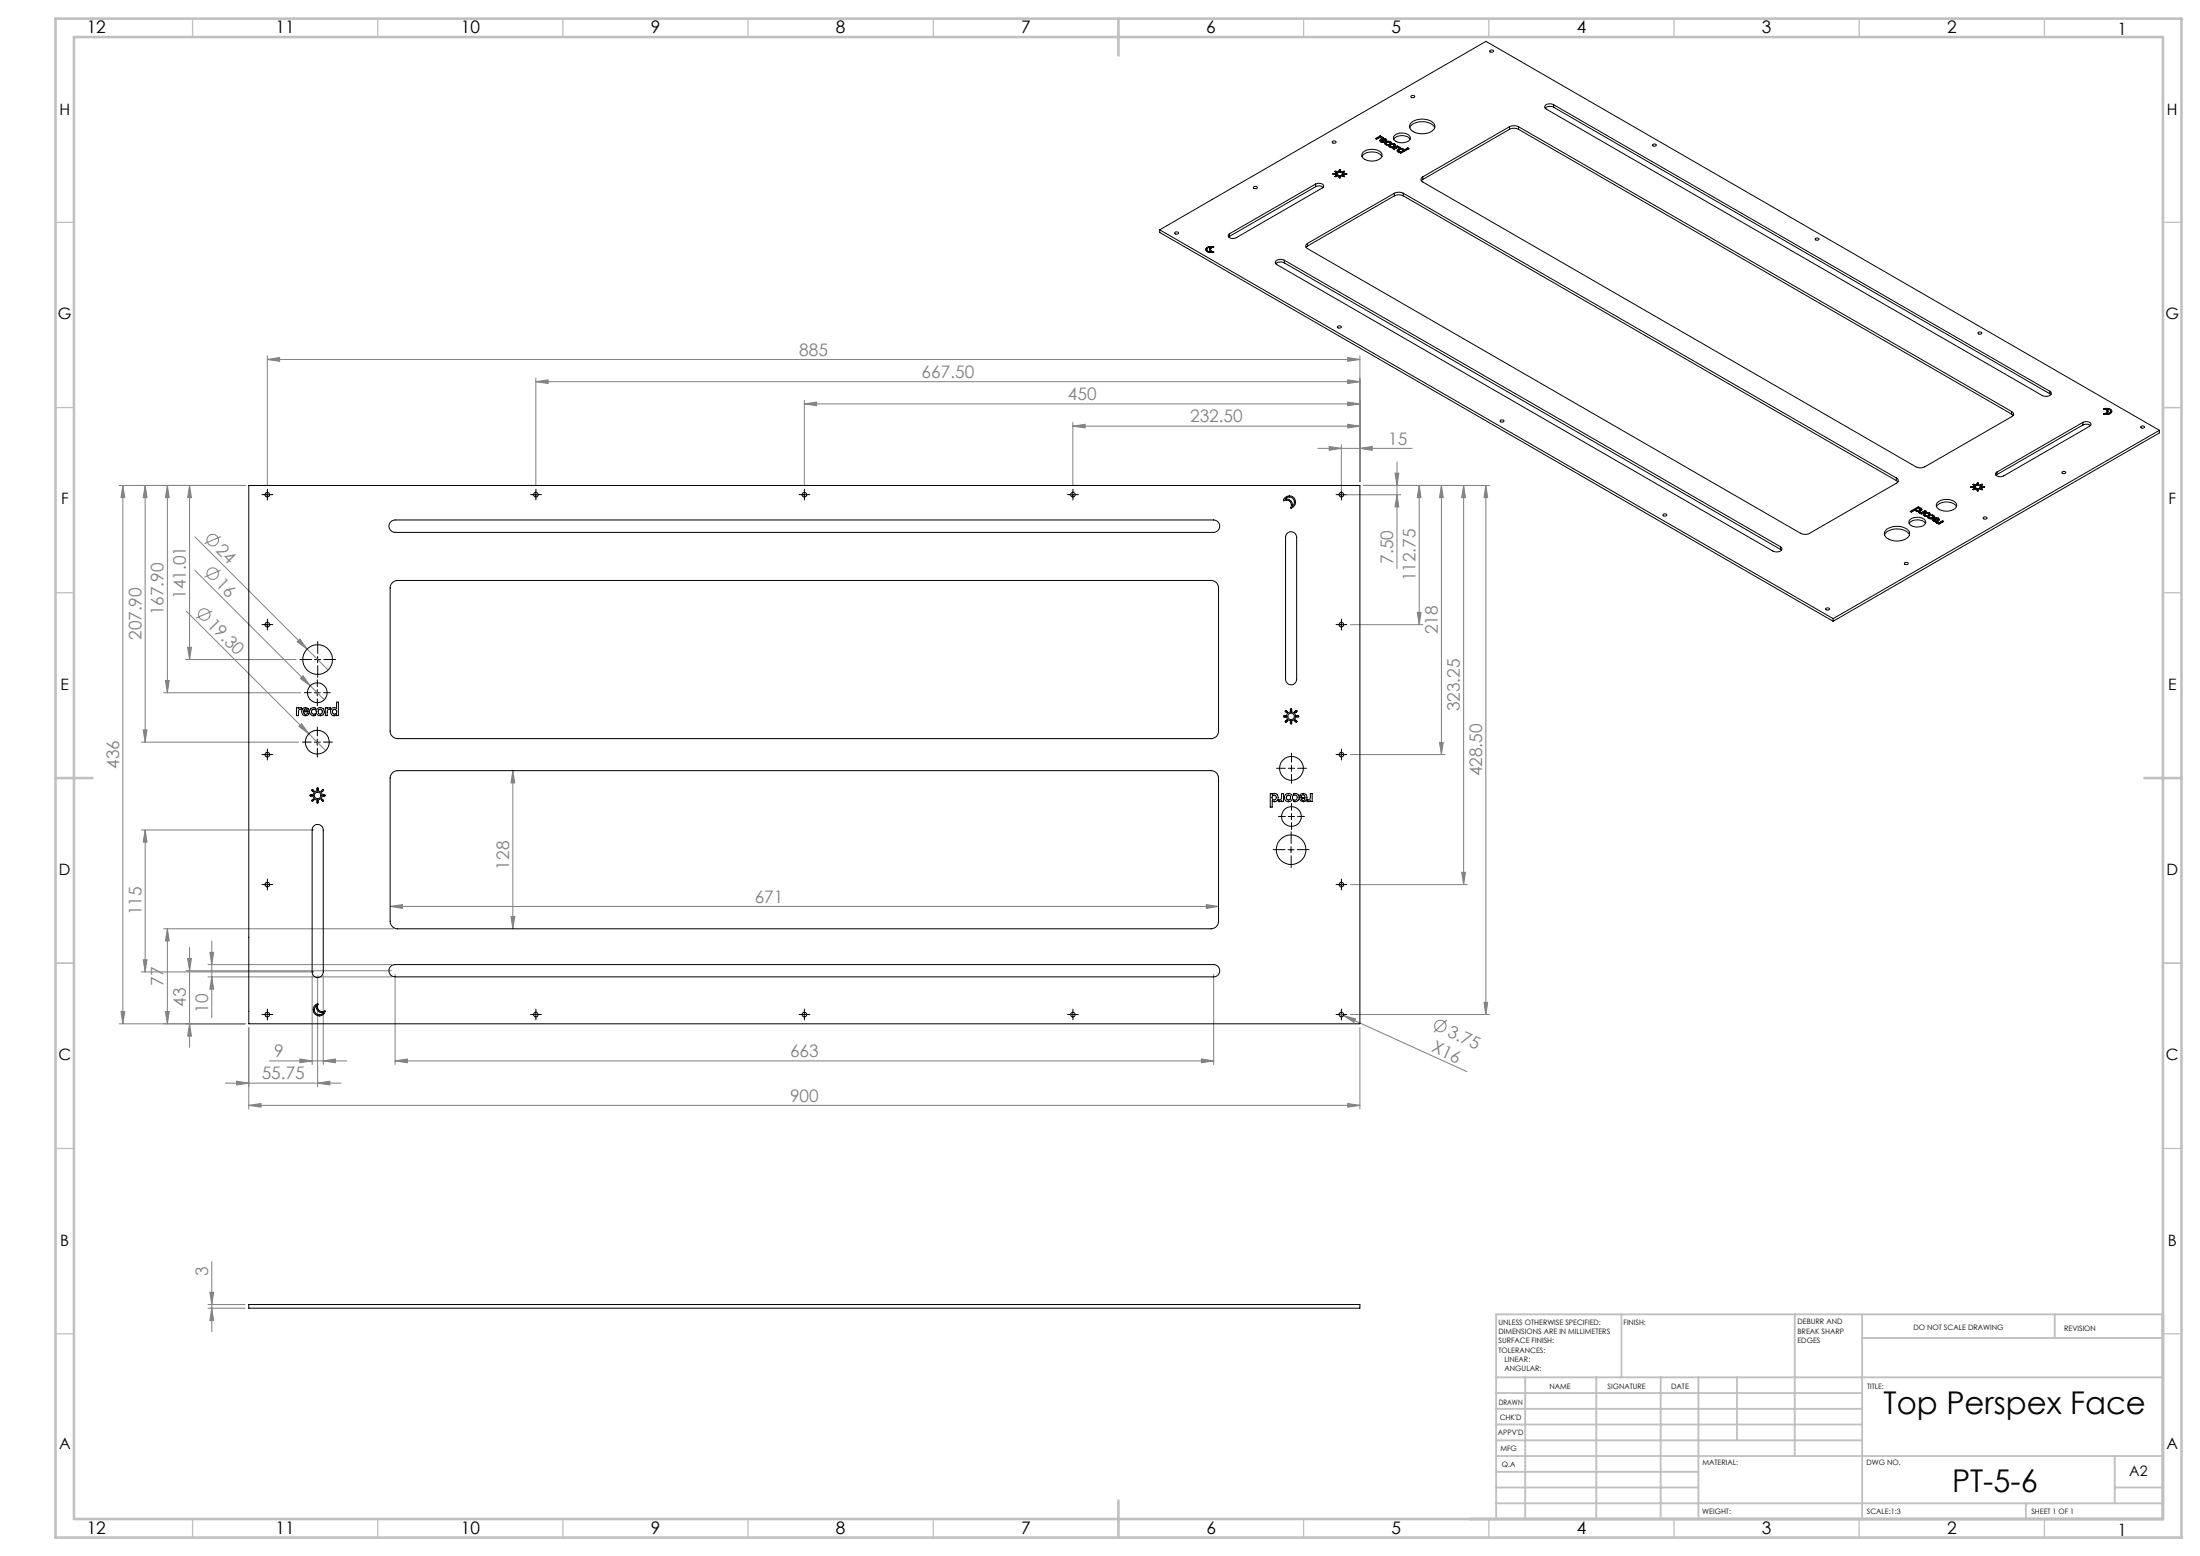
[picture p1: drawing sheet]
<svg xmlns="http://www.w3.org/2000/svg" width="594mm" height="420mm" viewBox="0 0 594 420" stroke-linecap="round" stroke-linejoin="round" font-family="sans-serif">
<g fill="none" stroke="#808080" stroke-width=".27">
<path d="M72.2 97l3.3-.5v1zM72.2 96v35.1M72.2 97h295M363.9 96.5l3.3 .5-3.3 .5zM367.2 96v34M144.7 103l3.3-.5v1zM144.7 102v29.1M144.7 103h222.5M217.2 109l3.3-.5v1zM217.2 108v23.1M217.2 109h150M289.7 115l3.3-.5v1z"/>
<path d="M289.7 114v17.1M289.7 115h77.5M363.9 114.5l3.3 .5-3.3 .5zM363.9 108.5l3.3 .5-3.3 .5zM363.9 102.5l3.3 .5-3.3 .5zM32.2 131h34M33.2 131l.5 3.3h-1zM33.2 131v145.3M39.2 131l.5 3.3h-1zM39.2 131v69.3M45.2 131l.5 3.3h-1zM45.2 131v56"/>
<path d="M51.2 131l.5 3.3h-1zM51.2 131v47M355.8 121h25.5M358.9 120.5l3.3 .5-3.3 .5zM362.2 120v12.5M363.2 133.5h15M367.2 121l3.3-.5v1zM368.2 131h34M376.7 127.7h1l-.5 3.3zM377.2 133.5l.5 3.3h-1zM377.2 124.7v28.8M383.2 131l.5 3.3h-1z"/>
<path d="M383.2 131v37.6M389.2 131l.5 3.3h-1zM389.2 131v72.7M395.2 131l.5 3.3h-1zM395.2 131v107.8M401.2 131l.5 3.3h-1zM401.2 131v142.8M52.6 154l31.2 31.1M52.6 144.9l36 36M59.6 144.8l-4.4 1.9M59.6 153.9l-4.4 1.9M50.2 178h29.7"/>
<path d="M50.3 165l37.6 37.6M50.7 174.7h1l-.5 3.3zM57.3 164.9l-4.3 1.9M80.2 173.2l.8-.7 1.9 2.7zM364.6 168.6h19.6M382.7 165.3h1l-.5 3.3zM38.7 197h1l-.5 3.3zM44.2 187h37M44.7 183.7h1l-.5 3.3zM81.4 195.4l2 2.7-2.7-2zM81.8 182.4l2 2.7-2.7-2zM83.8 185.1l3.8 3.8"/>
<path d="M38.2 200.3h42.4M138.5 208l.5 3.3h-1zM138.5 208v42.7M364.6 203.7h25.6M388.7 200.4h1l-.5 3.3zM38.2 224h46.6M39.2 224l.5 3.3h-1zM39.2 224v38.3M364.6 238.8h31.6M394.7 235.5h1l-.5 3.3zM38.7 259.1h1l-.5 3.2zM44.2 250.7h62.1"/>
<path d="M45.2 250.7l.5 3.3h-1zM45.2 250.7v25.6M50.7 258.7h1l-.5 3.3zM51.2 255.7v27M56.7 257.1h1l-.5 3.3zM57.2 254v20.7M105.3 244.7l3.4-.5v1zM105.3 244.7h223.7M138 247.4h1l-.5 3.3zM325.7 244.2l3.3 .5-3.3 .5zM32.2 276.3h34M32.7 273.1h1l-.5 3.2z"/>
<path d="M38.2 262.3h46.6M44.7 273.1h1l-.5 3.2zM50.2 262h55.5M51.2 276.3l.5 3.4h-1zM56.2 260.4h49.5M56.2 263.7h49.5M57.2 263.7l.5 3.3h-1zM67.2 277.4v21.9M84.3 263.4v24M85.8 263.4v30M87.3 263.4v24M106.7 263v24.4"/>
<path d="M327.7 263v24.4M361.6 273.6l34.5 15.7M362.8 274.1l3.2 .9-.5 1zM364.6 273.8h37.6M367.2 277.4v21.9M390.6 275.3l-3.4 3.3M400.7 270.6h1l-.5 3.2zM60.8 292.4h31.3M63.9 291.8l3.3 .6-3.3 .5zM67.2 298.4l3.3-.5v1zM67.2 298.4h300M72.7 286.4h20.9"/>
<path d="M81 285.8l3.3 .6-3.3 .5zM85.8 292.4l3.3-.6v1.1zM87.3 286.4l3.3-.6v1.1zM106.7 286.4l3.3-.6v1.1zM106.7 286.4h221M324.4 285.8l3.3 .6-3.3 .5zM363.9 297.9l3.3 .5-3.3 .5zM56.2 353.1h10M56.2 352.1h10M56.7 348.8h1l-.5 3.3zM57.2 353.1l.5 3.3h-1zM57.2 340.6v18.9"/>
<circle cx="57.4" cy="145.8" r="1.55"/>
<circle cx="57.4" cy="154.8" r="1.56"/>
<circle cx="55.1" cy="165.9" r="1.55"/>
<circle cx="388.9" cy="276.9" r="1.56"/>
</g>
<g fill="none" stroke="#000" stroke-width=".27" stroke-dasharray="15.2 1.3 1.3 1.3">
<path d="M71.4 133.5h-.7M72.2 132.7v-.6M72.2 134.3v.7M73 133.5h.7M143.9 133.5h-.7M144.7 132.7v-.6M144.7 134.3v.7M145.5 133.5h.7M216.4 133.5h-.7M217.2 132.7v-.6M217.2 134.3v.7M218 133.5h.7"/>
<path d="M288.9 133.5h-.7M289.7 132.7v-.6M289.7 134.3v.7M290.5 133.5h.7M361.4 133.5h-.7M362.2 132.7v-.6M362.2 134.3v.7M363 133.5h.7M71.4 168.6h-.7M72.2 167.8v-.7M72.2 169.4v.7M73 168.6h.7"/>
<path d="M84.1 178h-3.2M85.8 176.3v-3.1M85.8 179.7v3.1M87.4 178h3.2M361.4 168.6h-.7M362.2 167.8v-.7M362.2 169.4v.7M363 168.6h.7M84 187h-1.8M85.7 185.3v-1.8M85.7 188.6v1.9M85.7 198.6v-2.3"/>
<path d="M87.4 187h1.8M71.4 203.7h-.7M72.2 202.8v-.6M72.2 204.5v.6M73 203.7h.7M84 200.3h-2.4M85.7 202v2.4M87.4 200.3h2.3M347 207.4h-2.3M348.7 218.7v-1.8M348.7 205.7v-2.4M348.7 209v2.4"/>
<path d="M350.4 207.4h2.4M361.4 203.7h-.7M362.2 202.8v-.6M362.2 204.5v.6M363 203.7h.7M71.4 238.8h-.7M72.2 237.9v-.6M72.2 239.6v.6M73 238.8h.7M346.9 229.3h-3.1M347 220.4h-1.8M348.6 227.7v-3.2"/>
<path d="M348.6 231v3.2M348.7 222v1.9M350.3 229.3h3.1M350.4 220.4h1.8M361.4 238.8h-.7M362.2 237.9v-.6M362.2 239.6v.6M363 238.8h.7M71.4 273.8h-.7M72.2 273v-.6M72.2 274.7v.6M73 273.8h.7"/>
<path d="M143.9 273.8h-.7M144.7 273v-.6M144.7 274.7v.6M145.5 273.8h.7M216.4 273.8h-.7M217.2 273v-.6M217.2 274.7v.6M218 273.8h.7M288.9 273.8h-.7M289.7 273v-.6M289.7 274.7v.6M290.5 273.8h.7"/>
<path d="M361.4 273.8h-.7M362.2 273v-.6M362.2 274.7v.6M363 273.8h.7"/>
</g>
<g fill="none" stroke="#000" stroke-width=".27">
<path d="M71.3 133.5h1.7M72.2 132.7v1.7M143.8 133.5h1.7M144.7 132.7v1.7M216.4 133.5h1.6M217.2 132.7v1.7M288.9 133.5h1.6M289.7 132.7v1.7M361.4 133.5h1.6M362.2 132.7v1.7M71.3 168.6h1.7M72.2 167.8v1.7"/>
<path d="M84.9 178h1.7M85.8 177.2v1.7M361.4 168.6h1.6M362.2 167.8v1.7M84.8 187h1.7M85.7 186.1v1.7M85.7 199.5v1.7M71.3 203.7h1.7M72.2 202.9v1.6M84.8 200.3h1.7M347.8 207.4h1.7M348.7 206.6v1.6"/>
<path d="M348.7 219.6v1.6M361.4 203.7h1.6M362.2 202.9v1.6M71.3 238.8h1.7M72.2 237.9v1.7M347.8 229.4h1.6M347.8 220.4h1.7M348.6 228.5v1.7M361.4 238.8h1.6M362.2 237.9v1.7M71.3 273.8h1.7M72.2 273v1.7"/>
<path d="M143.8 273.8h1.7M144.7 273v1.7M216.4 273.8h1.6M217.2 273v1.7M288.9 273.8h1.6M289.7 273v1.7M361.4 273.8h1.6M362.2 273v1.7"/>
</g>
<g fill="none" stroke="#c0c0c0" stroke-width=".35">
<path d="M52 5v5M102 5v5M152 5v5M202 5v5M252 5v5M352 5v5M402 5v5M452 5v5M502 5v5M552 5v5M15 60h5M584 60h5"/>
<path d="M15 110h5M584 110h5M15 160h5M584 160h5M15 260h5M584 260h5M15 310h5M584 310h5M15 360h5M584 360h5M52 410v5M102 410v5"/>
<path d="M152 410v5M202 410v5M252 410v5M352 410v5M402 410v5M452 410v5M502 410v5M552 410v5"/>
</g>
<g fill="none" stroke="#c0c0c0" stroke-width=".5">
<path d="M437.8 354.8v17M484.6 354.8v38.2M502.8 354.8v55.2M554.8 354.8v6.4M584 354.8h-180v55.2M404 371.8h180M404 376h98.8M411.8 371.8v38.2M431 371.8v38.2M448.4 371.8v38.2M458.6 371.8v38.2M469 371.8v17"/>
<path d="M502.8 361.2h81.2M404 388.8h98.8M404 384.5h98.8M404 380.3h98.8M404 397.3h54.6M404 393h180M571 393v12.8M404 405.8h180M404 401.5h54.6M547 405.8v4.2M571 401.5h13"/>
</g>
<path d="M15 5h574v410h-574zM20 10h564v400h-564zM302 5v10M15 210h10M579 210h10M302 405v10" fill="none" stroke="#c0c0c0" stroke-width=".7"/>
<g fill="#808080">
<path d="M80.2 173.2l.8-.7 1.9 2.7z"/>
<path d="M362.8 274.1l3.2 .9-.5 1z"/>
<path d="M81.8 182.4l-.7 .7 2.7 2zM81.4 195.4l-.7 .7 2.7 2z"/>
<path d="M367.2 121l3.3-.5v1zM358.9 120.5l3.3 .5-3.3 .5zM363.9 114.5l3.3 .5-3.3 .5zM289.7 115l3.3-.5v1zM363.9 108.5l3.3 .5-3.3 .5zM217.2 109l3.3-.5v1zM363.9 102.5l3.3 .5-3.3 .5zM144.7 103l3.3-.5v1zM363.9 96.5l3.3 .5-3.3 .5zM72.2 97l3.3-.5v1z"/>
<path d="M67.2 298.4l3.3-.5v1zM363.9 297.9l3.3 .5-3.3 .5zM106.7 286.4l3.3-.6v1.1zM324.4 285.8l3.3 .6-3.3 .5z"/>
<path d="M33.2 131l.5 3.3h-1zM32.7 273.1h1l-.5 3.2z"/>
<path d="M38.7 259.1h1l-.5 3.2zM39.2 224l.5 3.3h-1zM51.2 276.3l.5 3.4h-1zM50.7 258.7h1l-.5 3.3zM44.7 273.1h1l-.5 3.2zM45.2 250.7l.5 3.3h-1zM57.2 353.1l.5 3.3h-1zM56.7 348.8h1l-.5 3.3z"/>
<path d="M56.7 257.1h1l-.5 3.3zM57.2 263.7l.5 3.3h-1zM376.7 127.7h1l-.5 3.3zM377.2 133.5l.5 3.3h-1zM383.2 131l.5 3.3h-1zM382.7 165.3h1l-.5 3.3zM389.2 131l.5 3.3h-1zM388.7 200.4h1l-.5 3.3zM395.2 131l.5 3.3h-1zM394.7 235.5h1l-.5 3.3zM401.2 131l.5 3.3h-1zM400.7 270.6h1l-.5 3.2zM51.2 131l.5 3.3h-1zM50.7 174.7h1l-.5 3.3zM45.2 131l.5 3.3h-1zM44.7 183.7h1l-.5 3.3zM39.2 131l.5 3.3h-1zM38.7 197h1l-.5 3.3z"/>
<path d="M138.5 208l.5 3.3h-1zM138 247.4h1l-.5 3.3z"/>
<path d="M63.9 291.8l3.3 .6-3.3 .5zM85.8 292.4l3.3-.6v1.1z"/>
<path d="M105.3 244.7l3.4-.5v1zM325.7 244.2l3.3 .5-3.3 .5z"/>
<path d="M81 285.8l3.3 .6-3.3 .5zM87.3 286.4l3.3-.6v1.1z"/>
</g>
<g fill="none" stroke="#000" stroke-width=".27">
<path d="M402.2 13.7a.56 .56 0 0 1 .6-.2 .56 .56 0 0 1 .4 .4 .54 .54 0 0 1-.6 .2 .54 .54 0 0 1-.4-.4zM359.8 38.1l.6-.1 .3 .2a.5 .5 0 0 1-.5 .4 .5 .5 0 0 1-.5-.4zM372.6 36.7l-1.2 .7 .3 .2 .7-.4 .8 .1 .3-.1-.1-.1M372.6 36.7l.4 .1-.2 .2M372.6 36.9l-1 .6M372.6 36.9l.2 .1M372.6 36.7v.2M372.8 37l.6 .1M372.8 37v.1M372.9 37.6l-.3 .2v.4l.7 .3 .5-.1-.3-.2M372.9 37.8l-.3 .2M372.9 37.6v.2"/>
<path d="M372.9 38l.1 .2M372.9 38l.1 .4v-.2M373 38.2h.5M373 37.2h.3M373.3 37.7l.6-.1 .2 .2M373.3 37.7l.6 .3M373.3 37.7v.2M373.4 37.1v.1M373.5 37.3l.7 .2M373.5 37.3l-.6 .3M373.5 37.3v.3l-.6 .2M373.5 38.2v.2"/>
<path d="M374.1 37.7h.1M374.1 37.8l-.2 .4v-.2M374.1 37.8l-.2 .2M374.2 38.3l-.3 .2a.54 .54 0 0 0 .3 .6 .54 .54 0 0 0 .6-.1l-.4-.1M374.2 37.5l.2 .4-.3 .4-.9-.5-.3 .2M374.2 38.5l-.3 .3M374.2 37.7l.1 .2M374.2 37.5v.2M374.2 38.3v.2M374.3 38.7l.1 .2M374.3 38.7l.1 .5v-.3M374.8 38.1l-.6 .2"/>
<path d="M374.8 38.1l.7 .2M374.8 38.1v.3l-.6 .1M375.1 38.4l.4 .1M375.2 38.9l-.3 .4a1.12 1.12 0 0 0 2 0l-.3-.4M375.2 39.1l-.2 .3M375.2 38.9v.2M375.4 39.6l.1 .2M375.4 39.3l.1 .2M375.4 39.3v.3M375.5 38.3l.2 .2-.3 .1a.65 .65 0 0 0-1.1 .1M375.5 38.5l.1 .1M375.5 38.3v.2"/>
<path d="M375.5 39.8h.3M375.5 39.5l.3 .1M375.5 39.5v.3M375.8 39.6v.2M375.9 38.7l.7 .2M375.9 38.7l-.7 .2M375.9 39l-.7 .1M375.9 39h.2M375.9 38.7v.3M375.9 39a.31 .31 0 0 1 .5 0 .31 .31 0 0 1-.2 .5M375.9 39l-.5 .3M376.1 39l.5 .1"/>
<path d="M376.2 39.7l-.4 .1M376.2 39.5l-.4 .1M376.2 39.5v.2M376.3 37.6a2.96 2.96 0 0 1 4.4 0M376.4 39.5l-.2 .2M376.4 39.5h.1M376.4 39.2v.3M376.5 36.6a3.1 3.1 0 0 1 4.2 .3 1.31 1.31 0 0 1-1.5 1.6 2.55 2.55 0 0 1-3-1.1zM376.6 39.1l.2 .3M376.6 38.9v.2M377.4 39.4l-1.3 .7 .3 .2 .9-.5 .5 .1M377.4 39.4l.1 .3"/>
<path d="M377.4 39.6l-1.1 .7M377.4 39.6l.1 .1M377.4 39.4v.2M377.5 39.7l.6 .1M377.5 39.7v.1M377.8 39.9l.2 .1M378.1 39.8l.1 .1h-.4M378.1 39.8v.1M380.1 39.9l.3 .2-2.2 1.3-.2-.3M380.1 39.9l-1 .6M380.1 39.9v.3M380.6 34.5a4 4 0 0 1 4.8-1.5l1.4 .7 .6 .8"/>
<path d="M380.9 33.3a4.6 4.6 0 0 1 6.4 .3 1.94 1.94 0 0 1-1.9 2.3 4.3 4.3 0 0 1-4.7-1.3 1.2 1.2 0 0 1 .2-1.3zM381 25.9a.56 .56 0 0 1 .5-.1 .56 .56 0 0 1 .5 .4 .54 .54 0 0 1-.6 .2 .54 .54 0 0 1-.4-.5zM407.6 34.2a2.77 2.77 0 0 1 2.4 0M407.6 34.9a2.77 2.77 0 0 1 2.4 0M407.6 34.2l-23.5 13.5M407.6 34.2v.7M407.6 34.9l-23.5 13.6M410 34.2l133.1 76.9M410 34.2v.7M410 34.9l133.1 76.9M419.5 28.3a1.77 1.77 0 0 0-2.4 .5l.4 .6 133.9 77.4a1.79 1.79 0 0 0 2.5-.6l-.5-.6M419.5 28.9l-1.5-.1-.8 .4"/>
<path d="M419.5 28.3l133.9 77.3M419.5 28.3v.6M419.5 28.9l133.9 77.4M446.2 39a.57 .57 0 0 1 1 .3 .54 .54 0 0 1-.6 .2 .54 .54 0 0 1-.4-.5zM338.6 50.4l.6-.1 .2 .2a.5 .5 0 0 1-.5 .4 .5 .5 0 0 1-.4-.4zM355.2 49.7a1.6 1.6 0 0 1 2.2 .4l-.4 .6-23.2 13.5a1.42 1.42 0 0 1-2.2-.7l.4-.4M355.2 50.4l1-.2 1.1 .4M355.2 49.7l-23.2 13.4M355.2 49.7v.7M355.2 50.4l-23.2 13.4M359.9 47h.5M359.9 46.9v.1"/>
<path d="M360 46.9h-.1M360 47h-.1M360 46.9h.3M360 47h.3M360 46.9v.1M360.3 46.9h.1M360.3 47h.1M360.3 46.9v.1M360.4 46.9v.1M360.5 47.6v.1M360.5 46.2l.4 .3M360.5 46.2h.2"/>
<path d="M360.5 46.2l.2 .1M360.7 47.4h.2M360.7 47.4l-.2 .2M360.7 46.2l.2 .2M360.7 47.5l-.2 .2M360.7 46.2v.1M360.7 47.4v.1M360.7 46.3l.2 .2M360.9 47.4l-.4 .3M360.9 46.4v.1M360.9 47.4l-.2 .1M361 46.5l-.3 .5a1.21 1.21 0 0 0 2.1-.1l-.3-.4"/>
<path d="M361 46.5l.7-.2 .8 .2M361 46.7l-.3 .4M361 46.7l.7-.2 .8 .2M361 46.9l.2 .5M361 46.5v.2M361.2 47.4h1.1M361.2 47.3l.6 .1 .5-.1M361.2 47.3l-.2-.3a.78 .78 0 0 1 .8-.5 .78 .78 0 0 1 .7 .6l-.2 .2M361.2 47.3v.1M361.6 46.1h.3M361.7 47.7v.3h.2v-.3M361.7 47.7h.2"/>
<path d="M361.7 45.9h.2M361.7 45.9l-.1 .2M361.7 47.9h-.1M361.7 47.9h.2M361.7 46l-.1 .1M361.7 46h.2M361.7 45.9v.1M361.7 47.7v.2M361.9 45.9v.2M361.9 47.9h.1M361.9 46v.1M361.9 45.9v.1"/>
<path d="M361.9 47.7v.2M362.3 47.3v.1M362.5 46.7l.3 .4M362.5 46.9l-.2 .5M362.5 46.5v.2M362.6 46.4v.1M362.6 47.4l.4 .3M362.6 47.4h.2M362.6 47.4l.2 .1M362.8 46.2h.2M362.8 46.2l-.2 .2M362.8 47.4l.2 .2"/>
<path d="M362.8 47.5l.2 .2M362.8 46.2v.1M362.8 47.4v.1M362.8 46.3l-.2 .2M363 46.2l-.4 .3M363 47.6v.1M363 46.2l-.2 .1M363.1 46.9v.1M363.1 47h.5M363.2 46.9h-.1M363.2 47h-.1M363.2 46.9h.3"/>
<path d="M363.2 47h.3M363.2 46.9v.1M363.5 46.9h.1M363.5 47h.1M363.5 46.9v.1M363.6 46.9v.1M367.7 42.2a3.5 3.5 0 0 1 5.4 0M368.1 41a3.7 3.7 0 0 1 5 .6 1.88 1.88 0 0 1-2.2 1.8 2.84 2.84 0 0 1-3.2-1.5zM376.5 52.2a2.69 2.69 0 0 1 2.4 0M376.5 52.9a2.69 2.69 0 0 1 2.4 0M376.5 52.2l-23.5 13.5M376.5 52.2v.7"/>
<path d="M376.5 52.9l-23.5 13.5M377.3 40.6l.2 .4 .5 .1M377.3 40.6v.1M377.6 40.3l-.3 .3M377.6 40.5l-.3 .4M377.6 40.3v.2M377.7 40.7l.1 .2M377.7 40.7a.55 .55 0 0 1 .5-.4 .55 .55 0 0 1 .5 .4l-.1 .1M377.7 40.7v.2M377.8 40.9v.2l-.1-.2M377.8 40.9l.4 .1M378 41.2h.2"/>
<path d="M378 41.1v.2M378.2 40.1l-.6 .2M378.2 40.1l.6 .1M378.2 40.3l-.6 .2M378.2 40.3l.6 .1M378.2 40.1v.2M378.2 41v.2M378.6 41.1l-.4 .1M378.6 40.8l-.4 .2M378.6 40.8v.3M378.8 40.6l-.2 .5M378.8 40.2l.3 .3"/>
<path d="M378.8 40.4l.3 .3M378.8 40.2v.2M378.9 52.2l133.1 76.8M378.9 52.2v.7M378.9 52.9l133.1 76.8M380.1 40.2l-1 .6v-.3M380.1 40.2h.1M384.1 47.7a.73 .73 0 0 0-.5 .7 .73 .73 0 0 0 .5 .7l133.2 76.9a2.76 2.76 0 0 0 2.4 0l23.4-13.5a.75 .75 0 0 0 .5-.7 .75 .75 0 0 0-.5-.7M384.1 48.5l-.3 .3M384.1 47.7v.8M313.1 62l181.8 105M313.1 62l88.1-50.8 181.8 105"/>
<path d="M313.1 62v.7l181.8 105M317.2 62.8a.48 .48 0 0 1 .6-.3 .48 .48 0 0 1 .3 .6h-.8zM325.8 67.3l.3 .7M326 66.8l-.5 .6a1.79 1.79 0 0 0 2.2 .7M326 66.9l-.4 .6M326 66.8v.1M326.1 68l.6 .1 .5-.1M326.1 67.8l1.1 .2M326.1 67.8v.2M326.8 67.3l.3 .6M327 66.9l-.4 .5M327 66.8a.75 .75 0 0 0 .1 1.2h.1"/>
<path d="M327 66.8v.1M327.1 67.8l.6 .2M327.1 67.9l.6 .2M327.1 67.8v.1M327.2 66.7l-.2 .2M327.2 66.7h-.6l-.7 .4-.1 .3 .3 .4M327.2 66.7l-.2 .1M327.7 68h.1M327.7 66.7l-.3 .1a.61 .61 0 0 0-.5 .8l.2 .2M327.7 66.6h.1M327.7 66.6h-1l-.7 .2M327.7 66.7h-1l-.7 .2"/>
<path d="M327.7 66.6v.1M327.7 68v.1M327.7 66.7h.1M332 63.1v.7M332 63.8l-.2 .2M346.8 70.3a1.71 1.71 0 0 0-2.5 .5l.4 .6 134 77.3a1.79 1.79 0 0 0 2.4-.5l-.4-.6M346.8 71l-1.1-.3-1.2 .5M346.8 70.3l133.9 77.3M346.8 70.3v.7M346.8 71l133.9 77.3M353 65.7a.75 .75 0 0 0-.5 .7 .75 .75 0 0 0 .5 .7l133.2 76.9a2.76 2.76 0 0 0 2.4 0l23.4-13.6a.73 .73 0 0 0 .6-.7 .73 .73 0 0 0-.6-.7M353 66.4l-.4 .4"/>
<path d="M353 65.7v.7M490.1 64.4a.56 .56 0 0 1 .6-.2 .56 .56 0 0 1 .4 .4 .54 .54 0 0 1-.6 .3 .54 .54 0 0 1-.4-.5zM361.1 88.1a.55 .55 0 0 1 .6-.2 .55 .55 0 0 1 .4 .5 .54 .54 0 0 1-.6 .2 .54 .54 0 0 1-.4-.5zM534.1 89.8a.56 .56 0 0 1 .5-.2 .56 .56 0 0 1 .5 .4 .54 .54 0 0 1-.6 .2 .54 .54 0 0 1-.4-.4zM405.2 113.4l.8 .1a.5 .5 0 0 1-.4 .4 .5 .5 0 0 1-.5-.4zM543.1 111.8l.4 .3M543.1 111.1v.7M553.4 106.3l.3 .2M553.4 105.6v.7M562.4 114a1.65 1.65 0 0 1 2.2 .5l-.4 .6-23.2 13.4a1.42 1.42 0 0 1-2.2-.7l.4-.4M562.4 114.7l1-.2 1 .4M562.4 114l-23.2 13.4"/>
<path d="M562.4 114v.7M562.4 114.7l-23.2 13.4M568 111.7l.1 .1M568 111.7h.1M568.1 110.4h.1M568.1 111.8h.1M568.1 110.3l.8-.1 .9 .3M568.1 110.3v.1M568.1 110.4l.8 .4 .1 .3-.4 .4M568.1 111.7h-.1M568.1 110.4l.8-.1 .9 .3M568.1 111.7v.1"/>
<path d="M568.6 111.5l-.5 .2M568.6 111.6l-.5 .2M568.6 110.4l.2 .2M568.6 110.4l.2 .1M568.6 110.4l.7 .1a.58 .58 0 0 1 .6 .8l-.3 .2M568.6 111.5v.1M568.8 110.6l.4 .6M568.8 110.5l.4 .6-.6 .6M568.8 110.5v.1M569 111l-.4 .6M569.6 111.6l-.4 .2h-.6v-.1M569.6 111.5l-1 .2"/>
<path d="M569.6 111.5v.1M569.8 110.5l.4 .5a1.51 1.51 0 0 1-2.1 .8M569.8 110.6l.4 .4M569.8 110.5v.1M569.9 111l-.3 .6M578 115.2a.54 .54 0 0 1 .6-.3 .54 .54 0 0 1 .4 .5 .56 .56 0 0 1-.6 .2 .56 .56 0 0 1-.4-.4zM583 116.2l-88.1 50.8M583 116.2v.7l-88.1 50.8M67.2 131h300v145.3h-300zM347 134.2a1.67 1.67 0 0 1 2.6 .5 1.67 1.67 0 0 1-1.1 2.4 1.43 1.43 0 0 0-.2-1.7 1.43 1.43 0 0 0-1.7-.3zM347.1 134.7h-.1a1.37 1.37 0 0 1 2.1-.1 1.37 1.37 0 0 1-.1 2v-.1a1.73 1.73 0 0 0-1.7-1.8zM449 138.9a.56 .56 0 0 1 .6-.2 .56 .56 0 0 1 .4 .4 .54 .54 0 0 1-.6 .2 .54 .54 0 0 1-.4-.4z"/>
<path d="M512 129.7l.4 .4M512 129v.7M517.1 137.6v.1M517.4 137.8l.1 .2M517.4 137.5l.1 .2M517.4 137.5v.3M517.5 138l.4 .1M517.5 137.7l.4 .1M517.5 137.7v.3M517.9 137.8v.3M517.9 136.8l.4 .2h-.2M517.9 136.8l-2.1 1.3 .3 .1 1-.6"/>
<path d="M517.9 137l-1.9 1.2M517.9 137l.2 .1M517.9 136.8v.2M518.1 137l.6 .2M518.1 137v.2M518.3 138.1l-.3 .2 .7 .2M518.3 138.1l.1 .2M518.3 138l-.4 .1M518.3 137.7l-.4 .1M518.3 138.4h-.1M518.3 137.7v.3M518.3 138.1v.3"/>
<path d="M518.3 137.3l.4 .1M518.3 137.3l.2 .2-.2 .2M518.3 137.3l-.6-.1-.3 .3M518.4 138.3v.2l-.1-.1M518.5 137.5l-.2 .5M518.7 138.5v.2M518.7 137.2l.2 .1a.96 .96 0 0 1-.8 .8 .96 .96 0 0 1-1-.5M518.7 137.4l.2 .2M518.7 137.2v.2M519.2 138.2l-.8 .1M519.2 138.4l-.5 .2M519.2 138.2v.2"/>
<path d="M519.6 138.5l-.3 .4a1.12 1.12 0 0 0 2 0l-.4-.4M519.6 138.7l-.2 .3M519.6 138.5v.2M519.7 138.9l.2 .4M519.7 138.9l.2 .2M519.8 137.8v.3M519.8 137.8l.3 .2-1.3 .8-.3-.2 .2-.1M519.8 137.8l-.6 .4M519.8 138.1h.1M519.8 138.1l-.6 .3M519.9 139.3l.3 .1M519.9 139.1l.3 .1"/>
<path d="M519.9 139.1v.2M520.2 139.2v.2M520.3 138.3l.6 .2M520.3 138.3l-.7 .2M520.3 138.6l-.7 .1M520.3 138.6l.6 .1M520.3 138.3v.3M520.3 138.6l-.6 .3M520.3 138.6l.5 .1-.2 .4M520.6 139.3l-.4 .1M520.6 139.1l-.4 .1M520.6 139.1v.2"/>
<path d="M520.8 139.5l.1 .2M520.8 139.8h-.2M520.8 139.5v.3M520.8 138.8l-.2 .5M520.9 139.7l.4 .1M520.9 139.7v.3l-.1-.2M520.9 138.7l.3 .3M520.9 138.5v.2M521.3 139.8v.2l.4-.1M521.7 139l.4 .1M521.7 139l-.3 .2 .5 .3M521.7 139v.2l.4 .2"/>
<path d="M521.7 139.7l-.4 .1M521.7 139.7v.2M521.9 139.5l-.2 .2M521.9 139.5l-.2 .4M522.1 139.1l.2 .2a.96 .96 0 0 1-.8 .8 .96 .96 0 0 1-1-.4l.3-.2M522.1 139.4l.2 .2M522.1 139.1v.3M522.1 139.9l-.3 .2v.4l.9 .3M522.1 139.9v.3M522.1 139.9l.9 .5M522.1 139.9h.1M522.6 140h.1"/>
<path d="M522.6 140h.6v.4M522.9 136.8a3.5 3.5 0 0 1 5.3 0M523 135.8a3.9 3.9 0 0 1 5.1 0 1.47 1.47 0 0 1-1.5 2 3.5 3.5 0 0 1-3.7-1.1zM523.2 140l.2 .1M523.4 139.9l.2 .5-.9 .4M523.4 139.9l-1-.1 .2 .2M523.4 139.9v.2M532.2 131.5h.5M532.2 131.4v.1M532.3 131.4h-.1M532.3 131.5h-.1M532.3 131.4h.3"/>
<path d="M532.3 131.5h.3M532.3 131.4v.1M532.6 131.4h.1M532.6 131.5h.1M532.6 131.4v.1M532.7 131.4v.1M532.8 132.1v.1M532.8 130.7h.2M532.8 130.7l.4 .3M532.8 130.7l.2 .1M533 131.9h.2M533 132h.2"/>
<path d="M533 131.9l-.2 .2M533 130.7l.2 .2M533 132l-.2 .2M533 130.7v.1M533 131.9v.1M533 130.8l.2 .2M533.2 131.9v.2M533.2 132.1l-.4 .1M533.2 130.9v.1M533.2 131.9v.1M533.3 131l-.4 .5a1.21 1.21 0 0 0 2.2-.1l-.4-.4M533.3 131l.6-.2 .8 .2"/>
<path d="M533.3 131.1l.6-.1 .8 .1M533.3 131.1l-.4 .5M533.3 131.4l.2 .5M533.3 131v.1M533.5 131.9h1M533.5 131.7l.6 .2 .4-.2M533.5 131.7l-.2-.1a.75 .75 0 0 1 .7-.7 .75 .75 0 0 1 .8 .5l-.3 .3M533.5 131.7v.2M533.9 130.6h.2M533.9 130.4h.2M533.9 132.2v.3h.2v-.3M533.9 132.2h.2"/>
<path d="M533.9 132.3h.2M533.9 130.5v.1M533.9 130.5l.2 .1M533.9 130.4v.2M533.9 132.3v.1M533.9 130.4v.1M533.9 132.2v.1M534.1 130.4h.1M534.1 132.2v.1M534.1 132.3v.1M534.1 130.4v.2M534.5 131.7v.2"/>
<path d="M534.7 131.1l.4 .5M534.7 131.6l-.2 .3M534.7 131v.1M534.8 131.4v.2M534.8 130.9v.1M534.8 131.9h.3M534.8 131.9v.2M534.8 132.1l.5 .1M534.8 132h.3M534.8 131.9v.1M535.1 130.7h.2M535.1 130.7l-.3 .2"/>
<path d="M535.1 131.9l.2 .2M535.1 132l.2 .2M535.1 130.7v.1M535.1 131.9v.1M535.1 130.8l-.3 .2M535.3 130.7l-.5 .3M535.3 132.1v.1M535.3 130.7l-.2 .1M535.3 131.4v.1M535.3 131.5h.5M535.4 131.4h-.1M535.4 131.5h-.1"/>
<path d="M535.4 131.4h.3M535.4 131.5h.3M535.4 131.4v.1M535.5 139.7a.56 .56 0 0 1 .6-.2 .56 .56 0 0 1 .4 .4 .54 .54 0 0 1-.6 .3 .54 .54 0 0 1-.4-.5zM535.7 131.4h.1M535.7 131.5h.1M535.7 131.4v.1M535.8 131.4v.1M539.2 128.1l-.3 .2M539.2 127.4v.7M556.8 127.4a.56 .56 0 0 1 .5-.2 .56 .56 0 0 1 .4 .5 .54 .54 0 0 1-.5 .2 .54 .54 0 0 1-.4-.5zM105.4 141l.4-.4 .9-.2h221a1.68 1.68 0 0 1 1.6 1.6 1.68 1.68 0 0 1-1.6 1.7h-221a1.67 1.67 0 0 1-1.5-1 1.67 1.67 0 0 1 .2-1.7z"/>
<path d="M105.9 157.3l.7-.4 .8-.2h219.6a1.99 1.99 0 0 1 2 2v38.6a1.99 1.99 0 0 1-2 2.1h-219.6a2.05 2.05 0 0 1-2.1-2v-38.7l.2-.8zM347.6 143.9a1.51 1.51 0 0 1 1.6-.2 1.51 1.51 0 0 1 .9 1.3v38.4a1.5 1.5 0 0 1-1.5 1.5 1.5 1.5 0 0 1-1.5-1.5v-38.4zM480.7 148.3l.3 .2M480.7 147.6v.7M508.8 144.4a4 4 0 0 1 4.8-1.4l1.4 .6 .5 .8M509.4 142.9a4.8 4.8 0 0 1 6.1 .6 1.9 1.9 0 0 1-1.9 2.3 4.4 4.4 0 0 1-4.7-1.2 1.34 1.34 0 0 1 .5-1.7zM514.2 152a.56 .56 0 0 1 .6-.2 .56 .56 0 0 1 .4 .4 .54 .54 0 0 1-.6 .2 .54 .54 0 0 1-.4-.4zM515.5 141.3a2.96 2.96 0 0 1 4.4 0M515.7 140.3a3.1 3.1 0 0 1 4.2 .3 1.33 1.33 0 0 1-1.6 1.6 2.55 2.55 0 0 1-2.9-1.1zM522.1 140.2l-.3 .2M522.1 140.4v.3M522.1 140.2h.1"/>
<path d="M522.2 140.5l.3 .1M522.2 140.5v.3M522.3 140.2l-.1 .3M522.3 140.2l.6 .3M522.5 140.6v.2M522.9 140.5v.2l-.3 .1M522.9 140.5l-.4 .1M523 140.9l-.3 .1 .6 .2M523 140.9l.1 .1M523 141.1l-.1 .1M523 140.4v.2l-.1-.1M523 140.9v.2"/>
<path d="M523.1 141v.2l-.1-.1M523.2 140.2l-.2 .2M523.3 141.2v.2M523.4 140.1l.2 .3M523.9 140.9l-.8 .1M523.9 141.1l-.6 .2M523.9 140.9v.2M524.5 140.6l.3 .1-1.3 .8-.2-.3M524.5 140.6l-.6 .3M524.5 140.8l.1 .1M524.5 140.8l-.6 .3M524.5 140.6v.2"/>
<path d="M492.9 164.2a.56 .56 0 0 1 .6-.2 .56 .56 0 0 1 .4 .5 .55 .55 0 0 1-.6 .2 .55 .55 0 0 1-.4-.5zM494.9 167v.7M80 191h.6v.3l.4-.3h.4v.5h-.5l-.3 .3v1.4h-.6zM81.7 191.3a1.01 1.01 0 0 1 1.2-.2 1.01 1.01 0 0 1 .6 1h-1.5l.1 .6 .3 .1h.3l.3-.3 .5 .1a1.1 1.1 0 0 1-1.7 .4 1.1 1.1 0 0 1-.1-1.7zM82.3 191.4l.6 .1 .1 .4h-1zM83.9 191.3a.99 .99 0 0 1 1.3-.2v.5a.66 .66 0 0 0-.9 .1 .66 .66 0 0 0 0 .9 .66 .66 0 0 0 .9 0v.5a1.1 1.1 0 0 1-1.4-.4 1.1 1.1 0 0 1 .1-1.4zM87.8 191h.5v.3l.5-.3h.4l-.1 .5-.6 .1-.2 1.6h-.5zM90.9 189.5h.5v3.7h-.5v-.2a1.03 1.03 0 0 1-1.6-.9 1.03 1.03 0 0 1 1.5-.8zM346.6 193.2h.5l.1 .2-.5 .2zM347 191.8h.3l.3 .4-.3 .1zM347.1 194.6l.3-.2 .2 .1-.4 .5zM348.5 194.8h.3l-.1 .6-.3-.2z"/>
<path d="M348.5 191.3l.3 .1-.1 .6-.3-.2zM349.6 194.5l.2-.1 .4 .5-.2 .1zM349.6 192l.4-.2 .2 .1-.4 .5-.2-.2zM350 193.2h.6l.1 .2-.6 .2zM83.7 214.6l.6-.1 .1 .3-.5 .1zM84.2 216l.4-.3 .2 .2-.5 .4zM84.2 213.2l.5 .2v.3l-.5-.3zM85.6 212.7h.3l-.1 .6-.2-.1zM85.6 216.1l.3 .1-.1 .6-.2-.1zM86.8 213.4l.4-.3 .1 .1-.3 .5zM86.8 215.8l.2-.1 .3 .5-.2 .1zM87.2 214.6l.5-.1 .1 .2-.5 .2z"/>
<path d="M105.9 208.6l.7-.4 .8-.2h219.6a1.99 1.99 0 0 1 2 2.1v38.6a1.99 1.99 0 0 1-2 2h-219.6a2.05 2.05 0 0 1-2.1-2v-38.7l.2-.7zM343 214.2h.5v.2a1.03 1.03 0 0 1 1.6 .9 1.03 1.03 0 0 1-1.6 .8v1.8h-.5zM346 214.2h.5v2.1h-.5v-.2l-.4 .3-.4-.1v-.4h.5l.2-.3zM349.2 214.3a1.09 1.09 0 0 1 1.6 1 1.09 1.09 0 0 1-1.6 1v-.5a.64 .64 0 0 0 .9-.1 .64 .64 0 0 0 0-.9 .64 .64 0 0 0-.9 0zM351.2 214.4a1.08 1.08 0 0 1 1.5 .1 1.08 1.08 0 0 1-.2 1.6 1.08 1.08 0 0 1-1.5-.3l-.1-.6h1.5l-.4-.7-.4 .1-.2 .3-.5-.1zM351.4 215.5h.9a.48 .48 0 0 1-.5 .6 .48 .48 0 0 1-.4-.6zM353.8 214.2h.5v2.1h-.5v-.2l-.4 .3-.5-.1 .1-.4 .6-.1zM84.8 222.9a1.5 1.5 0 0 1 1.6-.2 1.5 1.5 0 0 1 .9 1.3v38.3a1.5 1.5 0 0 1-1.5 1.6 1.5 1.5 0 0 1-1.5-1.6v-38.3v-.4zM85.2 271.2l.7-.2a1.38 1.38 0 0 0 .2 1.7 1.38 1.38 0 0 0 1.6 .2l.1 .1a1.69 1.69 0 0 1-2.5 .9 1.69 1.69 0 0 1-.1-2.7zM85.4 271.4v.2a1.73 1.73 0 0 0 1.7 1.8h.2a1.37 1.37 0 0 1-2.1 .1 1.37 1.37 0 0 1 .2-2.1zM105.4 260.9l.4-.3 .9-.2h221a1.66 1.66 0 0 1 1.6 1.6 1.66 1.66 0 0 1-1.6 1.7h-221a1.66 1.66 0 0 1-1.5-1 1.66 1.66 0 0 1 .2-1.8zM67.2 352.1h300v1h-300z"/>
<circle cx="72.2" cy="133.5" r=".62"/>
<circle cx="144.7" cy="133.5" r=".61"/>
<circle cx="217.2" cy="133.5" r=".62"/>
<circle cx="289.7" cy="133.5" r=".62"/>
<circle cx="362.2" cy="133.5" r=".62"/>
<circle cx="72.2" cy="168.6" r=".63"/>
<circle cx="85.8" cy="178" r="4"/>
<circle cx="362.2" cy="168.6" r=".63"/>
<circle cx="85.7" cy="187" r="2.67"/>
<circle cx="86.4" cy="192.1" r="1.12"/>
<circle cx="86.5" cy="192.1" r=".64"/>
<circle cx="90.3" cy="192.1" r=".65"/>
<circle cx="348.6" cy="193.4" r=".89"/>
<circle cx="348.6" cy="193.4" r="1.25"/>
<circle cx="72.2" cy="203.7" r=".62"/>
<circle cx="85.7" cy="200.3" r="3.2"/>
<circle cx="85.7" cy="214.7" r=".89"/>
<circle cx="85.8" cy="214.7" r="1.23"/>
<circle cx="344" cy="215.2" r=".63"/>
<circle cx="347.9" cy="215.3" r="1.13"/>
<circle cx="347.9" cy="215.3" r=".65"/>
<circle cx="348.7" cy="207.4" r="3.2"/>
<circle cx="362.2" cy="203.7" r=".62"/>
<circle cx="72.2" cy="238.8" r=".63"/>
<circle cx="348.6" cy="229.3" r="4"/>
<circle cx="348.7" cy="220.4" r="2.66"/>
<circle cx="362.2" cy="238.8" r=".63"/>
<circle cx="72.2" cy="273.9" r=".62"/>
<circle cx="144.7" cy="273.9" r=".61"/>
<circle cx="217.2" cy="273.9" r=".62"/>
<circle cx="289.7" cy="273.9" r=".62"/>
<circle cx="362.2" cy="273.9" r=".62"/>
</g>
<g font-size="8.5">
<text x="508.6" y="381.8">Top Perspex Face</text>
<text x="527.1" y="402.7">PT-5-6</text>
</g>
<g font-size="4.7">
<text x="23.4" y="9">12</text>
<text x="74.4" y="9">11</text>
<text x="124.4" y="9">10</text>
<text x="175.7" y="9">9</text>
<text x="225.7" y="9">8</text>
<text x="275.7" y="9">7</text>
<text x="325.7" y="9">6</text>
<text x="375.7" y="9">5</text>
<text x="425.7" y="9">4</text>
<text x="475.7" y="9">3</text>
<text x="525.7" y="9">2</text>
<text x="23.4" y="414">12</text>
<text x="74.4" y="414">11</text>
<text x="124.4" y="414">10</text>
<text x="175.7" y="414">9</text>
<text x="225.7" y="414">8</text>
<text x="275.7" y="414">7</text>
<text x="325.7" y="414">6</text>
<text x="375.7" y="414">5</text>
<text x="425.7" y="414">4</text>
<text x="475.7" y="414">3</text>
<text x="525.7" y="414">2</text>
</g>
<g font-size="4.7" fill="#808080">
<text x="215.8" y="96">885</text>
<text x="248.8" y="102">667.50</text>
<text x="288.3" y="108">450</text>
<text x="321.3" y="114">232.50</text>
<text x="374.8" y="120">15</text>
<text x="58.1" y="148.8" transform="rotate(45 58.1 148.8)">24</text>
<text x="376.2" y="152.2" transform="rotate(-90 376.2 152.2)">7.50</text>
<text x="50.2" y="161.6" transform="rotate(-90 50.2 161.6)">141.01</text>
<text x="58.1" y="157.8" transform="rotate(45 58.1 157.8)">16</text>
<text x="382.2" y="156.9" transform="rotate(-90 382.2 156.9)">112.75</text>
<text x="44.2" y="166.1" transform="rotate(-90 44.2 166.1)">167.90</text>
<text x="38.2" y="172.8" transform="rotate(-90 38.2 172.8)">207.90</text>
<text x="55.8" y="168.9" transform="rotate(45 55.8 168.9)">19.30</text>
<text x="388.2" y="171.2" transform="rotate(-90 388.2 171.2)">218</text>
<text x="394.2" y="192" transform="rotate(-90 394.2 192)">323.25</text>
<text x="32.2" y="207.6" transform="rotate(-90 32.2 207.6)">436</text>
<text x="400.2" y="209.5" transform="rotate(-90 400.2 209.5)">428.50</text>
<text x="137.5" y="234.7" transform="rotate(-90 137.5 234.7)">128</text>
<text x="203.8" y="243.6">671</text>
<text x="38.2" y="247.1" transform="rotate(-90 38.2 247.1)">115</text>
<text x="44.2" y="266.1" transform="rotate(-90 44.2 266.1)">77</text>
<text x="50.2" y="271.8" transform="rotate(-90 50.2 271.8)">43</text>
<text x="56.2" y="273.4" transform="rotate(-90 56.2 273.4)">10</text>
<text x="390.5" y="279.5" transform="rotate(24 390.5 279.5)">3.75</text>
<text x="74" y="285.3">9</text>
<text x="213.3" y="285.3">663</text>
<text x="386.3" y="283.8" transform="rotate(24 386.3 283.8)">X16</text>
<text x="70.7" y="291.3">55.75</text>
<text x="213.3" y="297.3">900</text>
<text x="56.2" y="344.5" transform="rotate(-90 56.2 344.5)">3</text>
</g>
<g font-size="4.6">
<text x="571.7" y="9.5">1</text>
<text x="571.7" y="414.5">1</text>
</g>
<g font-size="4.2">
<text x="16.1" y="31.1">H</text>
<text x="585.1" y="31.1">H</text>
<text x="15.7" y="86.2">G</text>
<text x="584.7" y="86.2">G</text>
<text x="16.5" y="136.1">F</text>
<text x="585.5" y="136.1">F</text>
<text x="16.4" y="186.2">E</text>
<text x="585.4" y="186.2">E</text>
<text x="15.9" y="236.2">D</text>
<text x="584.9" y="236.2">D</text>
<text x="15.8" y="286.1">C</text>
<text x="584.8" y="286.1">C</text>
<text x="16.3" y="336.3">B</text>
<text x="585.3" y="336.3">B</text>
<text x="15.9" y="391.1">A</text>
<text x="584.9" y="391.1">A</text>
</g>
<text font-size="3.9" x="574.9" y="398.5">A2</text>
<g font-size="2">
<text x="404.6" y="357.6">UNLESS OTHERWISE SPECIFIED:</text>
<text x="438.4" y="357.6">FINISH:</text>
<text x="485.3" y="357.5">DEBURR AND</text>
<text x="485.3" y="360">BREAK SHARP</text>
<text x="516.6" y="359">DO NOT SCALE DRAWING</text>
<text x="557.3" y="359.2">REVISION</text>
<text x="404.6" y="360.1">DIMENSIONS ARE IN MILLIMETERS</text>
<text x="404.6" y="362.6">SURFACE FINISH:</text>
<text x="404.6" y="365.1">TOLERANCES:</text>
<text x="485.3" y="362.5">EDGES</text>
<text x="406.2" y="367.6">LINEAR:</text>
<text x="406.2" y="370.1">ANGULAR:</text>
<text x="418.3" y="375">NAME</text>
<text x="434" y="374.9">SIGNATURE</text>
<text x="451.2" y="374.9">DATE</text>
<text x="504.1" y="374.9">TITLE:</text>
<text x="404.6" y="379.1">DRAWN</text>
<text x="404.9" y="383.3">CHK'D</text>
<text x="404.4" y="387.4">APPV'D</text>
<text x="405.1" y="391.8">MFG</text>
<text x="405.5" y="396">Q.A</text>
<text x="459.6" y="395.5">MATERIAL:</text>
<text x="504" y="395.5">DWG NO.</text>
<text x="459.6" y="408.5">WEIGHT:</text>
<text x="504.1" y="408.6">SCALE:1:3</text>
<text x="548.5" y="408.6">SHEET 1 OF 1</text>
</g>
</svg>
